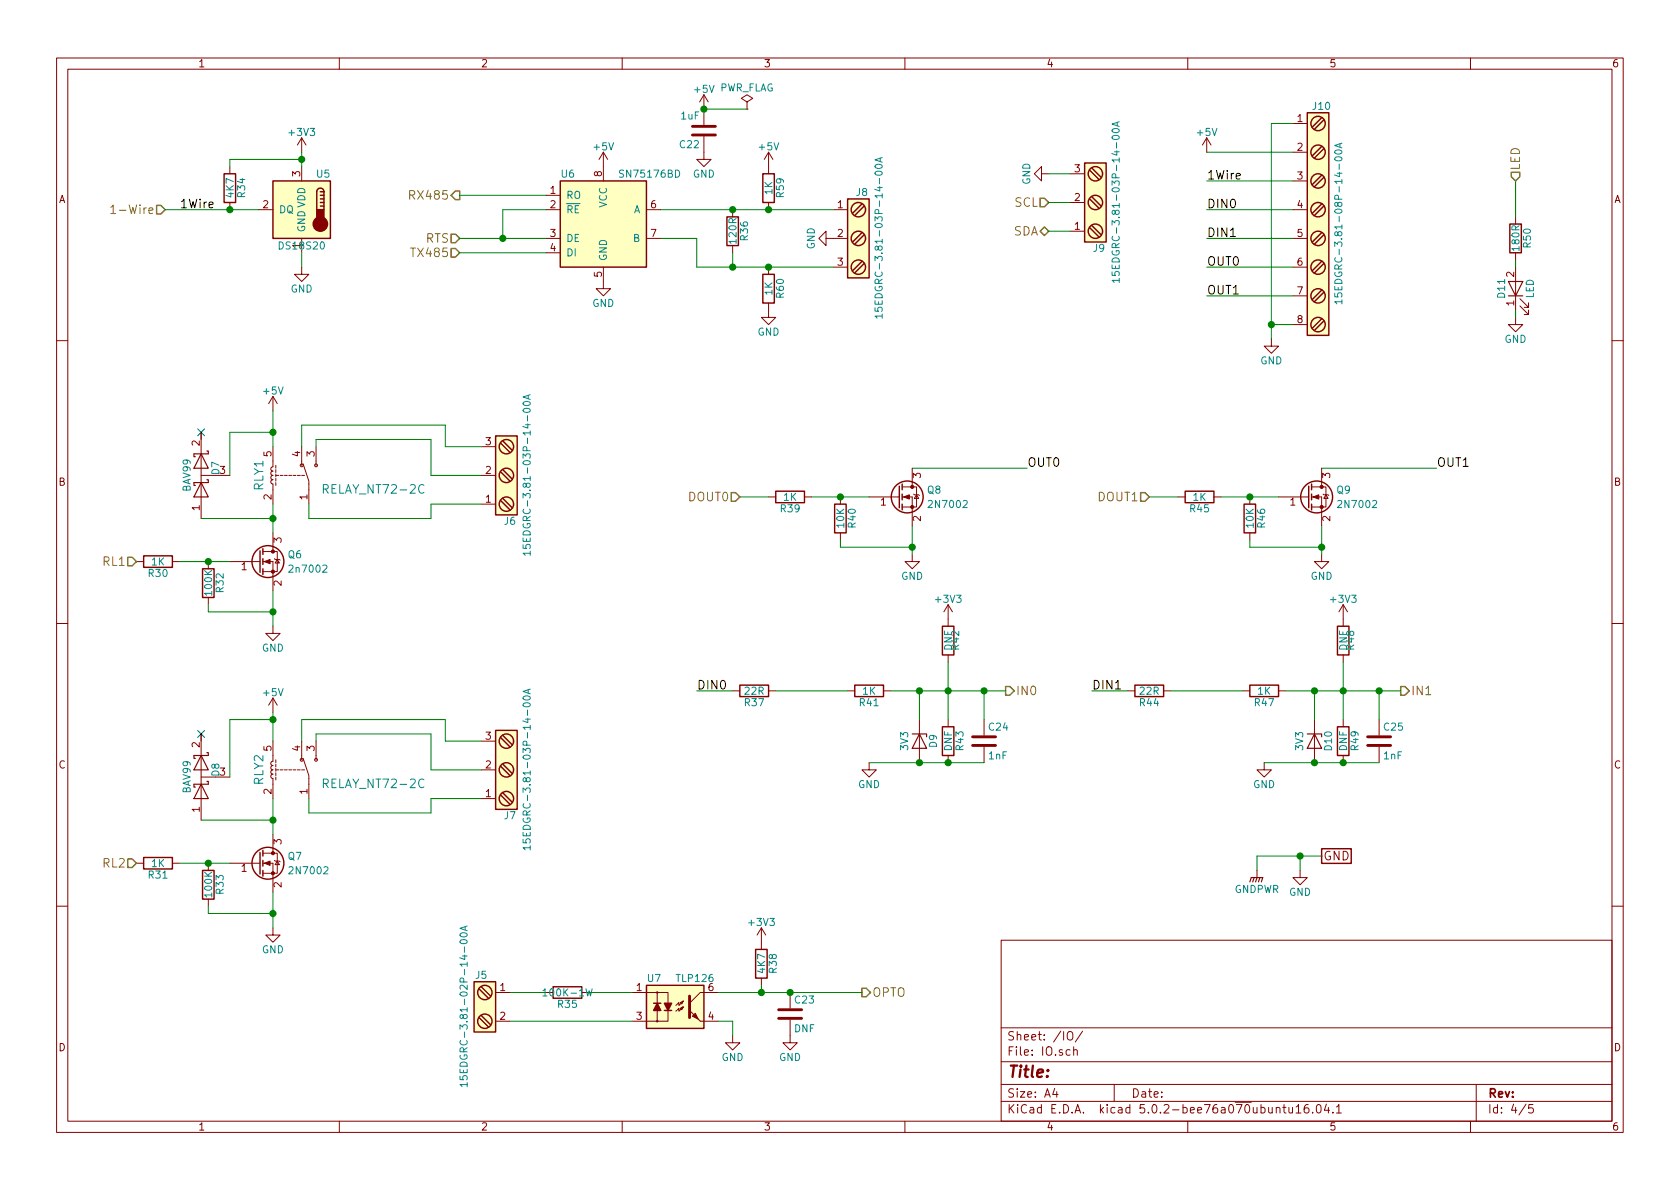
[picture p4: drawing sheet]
<svg xmlns="http://www.w3.org/2000/svg" width="297mm" height="210mm" viewBox="0 0 297 210" stroke-linecap="round" stroke-linejoin="round" font-family="sans-serif">
<g fill="none" stroke="#840000" stroke-width=".18">
<path d="M10 10.3h277v189.9h-277zM12 12.2h273v186.1h-273zM60 10.3v1.9M110 10.3v1.9M124.5 16.8v5.3M124.5 16.8l-.8 1.2M124.5 16.8l.7 1.2M132.1 18l1-.6-1-.6-1 .6 1 .6v1.3M132.1 19.3h.1M160 10.3v1.9M210 10.3v1.9M260 10.3v1.9"/>
<path d="M40.6 29.5v1.2M40.6 35.8v1.3M45.7 37.1h2.6M53.3 24.4l-.7 1.2M53.3 24.4v2.5M53.3 29.5v2.5M53.3 24.4l.8 1.2M96.5 37.1h2.6M96.5 34.5h2.6M106.7 26.9v5.1M106.7 26.9l-.8 1.3M106.7 26.9l.7 1.3"/>
<path d="M114.3 37.1h2.5M124.5 24.1v4.1h1.2l-1.2 1.3-1.3-1.3h1.3M129.5 37.1v1.2M135.9 26.9v3.8M135.9 35.8v1.3M135.9 26.9l-.8 1.3M135.9 26.9l.8 1.3M147.3 37.1h2.6M184.1 30.7v-1.2l-1.2 1.2 1.2 1.3v-1.3h1.3M189.2 35.8h2.6M189.2 30.7h2.6M213.4 24.4l-.8 1.2"/>
<path d="M213.4 24.4v2.5M213.4 24.4l.7 1.2M228.6 21.8h2.5M228.6 26.9h2.5M228.6 32h2.5M228.6 37.1h2.5M268 38.3v1.3M53.3 47.2v1.3h1.3l-1.3 1.3-1.2-1.3h1.2M53.3 42.2v2.5M96.5 42.2h2.6M96.5 44.7h2.6M106.7 47.2v3.8h1.2l-1.2 1.3-1.3-1.3h1.3"/>
<path d="M114.3 42.2h2.5M129.5 43.4v1.3M135.9 53.6v2.5h1.3l-1.3 1.3-1.3-1.3h1.3M135.9 47.2v1.3M146 42.2v-1.3l-1.2 1.3 1.2 1.2v-1.2h3.9M147.3 47.2h2.6M189.2 40.9h2.6M224.8 59.9v1.3h1.3l-1.3 1.3-1.3-1.3h1.3M228.6 42.2h2.5M228.6 47.2h2.5M228.6 52.3h2.5M228.6 57.4h2.5"/>
<path d="M268 56.1v1.3h1.2l-1.2 1.3-1.3-1.3h1.3M268 44.7v1.3M268 47.2v7.7M268.7 54.1l1.6 1.5v-.7v.7h-.8M268.7 52.8l1.6 1.6v-.8v.8h-.8M10 60.2h2M35.6 76.4v15.3M48.3 79v3.5l-.3 .1-.1 .2 .1 .4 .3 .1-.3 .1-.1 .2 .1 .4 .3 .1-.3 .1-.1 .2 .1 .3 .3 .1-.3 .1-.1 .2 .1 .4 .3 .1v3.5M48.3 70.1l-.8 1.3M48.3 70.1v2.5M48.3 70.1l.7 1.3M53.3 79v3.3"/>
<path d="M55.9 79v3.3M85.1 79h2.5M285 60.2h2M24.1 99.3h1.3M30.5 99.3h1.2M35.6 84.1h5M36.8 99.3v1.3M40.6 99.3h5.1M45.8 99.3h.2M46.5 99.3h1.8v5.1M46.5 97.5h1.8M48.3 97.5h.7v3.6h-2.5"/>
<path d="M48.3 94.2v3.3M48.5 98.8l.1 .1h.8l.1 .2M48.8 85.3v.5M48.8 84.6v.5M48.8 83.8v.5M48.8 84.1h.5M48.8 83.1v.5M48.8 82.3v.5M49 98.9l.4 .7h-.8zM49.5 84.1h.5M50.3 84.1h.5M51.1 84.1h.5"/>
<path d="M51.8 84.1h.5M52.6 84.1h.5M53.3 84.1h.5M53.6 82l1 3.1v4M85.1 89.1h2.5M85.1 84.1h2.5M135.9 87.9h1.3M142.2 87.9h1.3M148.6 87.9v1.2M148.6 94.2v1.3M153.7 87.9h5M158.8 87.9h.2"/>
<path d="M159.5 87.9h1.8v5.1M159.5 86.1h1.8M161.3 98v1.3h1.3l-1.3 1.3-1.3-1.3h1.3M161.3 86.1h.8v3.6h-2.6M161.3 82.8v3.3M161.5 87.4l.2 .1h.7l.2 .1M162.1 87.5l.3 .6h-.7zM208.3 87.9h1.2M214.6 87.9h1.3M221 87.9v1.2M221 94.2v1.3M226.1 87.9h5"/>
<path d="M231.2 87.9h.2M231.9 87.9h1.8v5.1M231.9 86.1h1.8M233.7 98v1.3h1.2l-1.2 1.3-1.3-1.3h1.3M233.7 86.1h.7v3.6h-2.5M233.7 82.8v3.3M233.9 87.4l.2 .1h.7l.1 .1M234.4 87.5l.4 .6h-.7zM10 110.3h2M36.8 105.7v1.2M48.3 110.7v1.3h1.2l-1.2 1.3-1.3-1.3h1.3M167.6 106.9v3.8"/>
<path d="M167.6 115.8v1.3M167.6 106.9l-.7 1.3M167.6 106.9l.8 1.3M237.5 106.9v3.8M237.5 115.8v1.3M237.5 106.9l-.8 1.3M237.5 106.9l.8 1.3M285 110.3h2M35.6 129.8v15.2M35.6 137.4h5M48.3 131.1v3.5l-.3 .1-.1 .2 .1 .4 .3 .1-.3 .1-.1 .2 .1 .3 .3 .1-.3 .1-.1 .2 .1 .4 .3 .1-.3 .1-.1 .2 .1 .4 .3 .1v3.5M48.3 123.4v2.6"/>
<path d="M48.3 123.4l-.8 1.3M48.3 123.4l.7 1.3M48.8 137.4v.5M48.8 136.6v.6M48.8 135.9v.5M48.8 136.1h.5M48.8 135.1v.5M48.8 134.4v.5M49.5 136.1h.5M50.3 136.1h.5M51.1 136.1h.5M51.8 136.1h.5"/>
<path d="M52.6 136.1h.5M53.3 136.1h.5M53.3 131.1v3.3M53.6 134.1l1 3.1v4M55.9 131.1v3.3M85.1 136.1h2.5M85.1 131.1h2.5M129.5 122.2h1.3M135.9 122.2h1.3M149.9 122.2h1.2M153.7 134.9v1.2h1.2l-1.2 1.3-1.3-1.3h1.3M156.2 122.2h1.3"/>
<path d="M162.6 127.2v7.7M167.6 127.2v1.3M167.6 133.6v1.3M174 127.2v2.8M174 132.1v2.8M199.4 122.2h1.3M205.7 122.2h1.3M219.7 122.2h1.3M223.5 134.9v1.2h1.3l-1.3 1.3-1.3-1.3h1.3M226.1 122.2h1.2M232.4 127.2v7.7M237.5 127.2v1.3"/>
<path d="M237.5 133.6v1.3M243.8 127.2v2.8M243.8 132.1v2.8M24.1 152.6h1.3M30.5 152.6h1.2M36.8 152.6v1.3M36.8 159v1.3M40.6 152.6h5.1M45.8 152.6h.2M46.5 152.6h1.8v5.1M46.5 150.9h1.8M48.3 150.9h.7v3.5h-2.5"/>
<path d="M48.3 147.6v3.3M48.5 152.1l.1 .2h.8l.1 .1M49 152.3l.4 .6h-.8zM85.1 141.2h2.5M222.2 153.9v1.3M229.9 153.9v1.3h1.2l-1.2 1.3-1.3-1.3h1.3M10 160.2h2M48.3 164.1v1.2h1.2l-1.2 1.3-1.3-1.3h1.3M87.6 175.5h2.6M111.8 175.5h6.3v1.9M116.2 175.5v1.9M116.2 178.7v1.9"/>
<path d="M118.1 178.7v1.9h-6.3M120.3 177.3l.5-.3-.3 .5zM120.8 177l-.8 .8v-.5l-.5 .5M120.8 178l-.3 .6-.2-.3 .5-.3-.8 .8v-.5l-.5 .5M127 175.5h-3.2l-1.9 1.9M134.6 164.1v3.8M134.6 173v1.2M134.6 164.1l-.7 1.2M134.6 164.1l.8 1.2M139.7 175.5v2.8M177 166.3h108v32h-108zM285 160.2h2"/>
<path d="M60 198.3v1.9M87.6 180.6h2.6M110 198.3v1.9M123.8 180.6h3.2M129.5 183.1v1.3h1.3l-1.3 1.3-1.2-1.3h1.2M139.7 180.3v4.1h1.3l-1.3 1.3-1.3-1.3h1.3M160 198.3v1.9M177 194.8h108M177 191.8h108M177 187.8h108M177 181.8h108M186.5 192.5l-.4 1h1"/>
<path d="M186.8 193v1M188.8 182.6a.49 .49 0 0 1 .5-.2 .49 .49 0 0 1 .4 .5v.5a.5 .5 0 0 1-.5 .5 .5 .5 0 0 1-.5-.5zM189.2 185.7l-.4-.1-.3 .3 .1 .6h.6M189.8 185.7l.3-.1 .3 .1 .1 .9M189.8 185.1v1.5M191.4 182.3l-1.3 2M197 191.8v3M210 198.3v1.9M226.8 195.8h.6M227 195.3v1.3l.4 .2M227.9 195.8v.9l.4 .1 .2-.1M228.5 195.8v1"/>
<path d="M229.2 195.8l.4-.5v1.5M229.2 196.8h.8M231.3 195.3a.62 .62 0 0 0-.7 .7l.1 .7 .2 .1 .5-.1v-.5l-.1-.2-.4-.1-.3 .3M232.1 196.7v.1M232.9 195.5l.3-.2a.94 .94 0 0 1 0 1.5l-.4-.3-.1-.6zM234.5 195.2l-.3 1.1h.9M234.9 195.8v1M235.7 196.7v.1M236.3 195.8l.4-.5v1.5M236.3 196.8h.9M260 198.3v1.9M261 191.8v6.5"/>
<path d="M269.8 195.2l-1.2 2M271 195.3h-.7v.7l.2-.1 .5 .1 .1 .2-.1 .5-.2 .1-.5-.1"/>
<circle cx="53.3" cy="82.3" r=".25"/>
<circle cx="55.9" cy="82.3" r=".25"/>
<circle cx="53.3" cy="134.4" r=".25"/>
<circle cx="55.9" cy="134.4" r=".25"/>
<circle cx="116.2" cy="175.5" r=".13"/>
<circle cx="116.2" cy="180.6" r=".13"/>
</g>
<path d="M19.6 36.7l.4-.5v1.6M19.6 37.8h.8M72.4 34.5l.8-.1 .1-.2v-.4l-.3-.1h-.6v1.5" fill="none" stroke="#848400" stroke-width=".18"/>
<g fill="none" stroke="#848400" stroke-width=".25">
<path d="M27.7 36.3h.7l.8 .8-.8 .7h-.7zM80.5 33.8h.8v1.5h-.8l-.7-.8zM183.9 35h.8l.7 .8-.7 .8h-.8zM267.2 30.5h1.5v.7l-.7 .8-.8-.8zM79.8 43.9h.7l.8 .8-.8 .8h-.7zM79.8 41.4h.7l.8 .8-.8 .7h-.7zM184.7 40.1l.7 .8-.7 .8-.8-.8zM22.6 98.5h.8l.7 .8-.7 .8h-.8zM129.3 87.1h.7l.8 .8-.8 .7h-.7zM201.7 87.1h.7l.8 .8-.8 .7h-.7zM177.8 121.4h.8l.7 .8-.7 .7h-.8zM247.6 121.4h.8l.8 .8-.8 .7h-.8z"/>
<path d="M22.6 151.9h.8l.7 .7-.7 .8h-.8zM152.4 174.7h.8l.7 .8-.7 .8h-.8z"/>
</g>
<g fill="none" stroke="#008400" stroke-width=".18">
<path d="M124.5 19.3h7.6M29.2 37.1h16.5M53.3 28.2h-12.7v1.3M53.3 26.9v2.6M81.3 34.5h15.2M96.5 37.1h-7.6v5.1M116.8 37.1h30.5M185.4 35.8h3.8M185.4 30.7h3.8M213.4 37.1h15.2M213.4 26.9h15.2M213.4 32h15.2"/>
<path d="M228.6 21.8h-3.8v38.1M268 32v6.3M53.3 44.7v2.5M81.3 42.2h15.2M81.3 44.7h15.2M116.8 42.2h6.4v5h24.1M129.5 44.7v2.5M185.4 40.9h3.8M213.4 42.2h15.2M213.4 47.2h15.2M213.4 52.3h15.2M224.8 57.4h3.8"/>
<path d="M268 46v1.2M268 54.9v1.2M48.3 76.4h-7.7v7.7M48.3 72.6v6.4M53.3 79v-3.8h25.4v3.8h6.4M55.9 79v-1.3h20.3v6.4h8.9M31.7 99.3h8.9M35.6 91.7h12.7M48.3 89.1v5.1M54.6 89.1v2.6h21.6v-2.6h8.9M130.8 87.9h5.1M143.5 87.9h10.2"/>
<path d="M148.6 95.5v1.3h12.7M161.3 93v5M161.3 82.8h20.3M203.2 87.9h5.1M215.9 87.9h10.2M221 95.5v1.3h12.7M233.7 82.8h20.3M233.7 93v5M36.8 106.9v1.3h11.5M48.3 104.4v6.3M167.6 117.1v10.1M237.5 117.1v10.1"/>
<path d="M48.3 127.2h-7.7v10.2M48.3 126v5.1M53.3 131.1v-3.9h25.4v3.9h6.4M55.9 131.1v-1.3h20.3v6.3h8.9M123.2 122.2h6.3M137.2 122.2h12.7M153.7 134.9h20.3M157.5 122.2h20.3M162.6 122.2v5M174 122.2v5M193 122.2h6.4M207 122.2h12.7"/>
<path d="M223.5 134.9h20.3M227.3 122.2h20.3M232.4 122.2v5M243.8 122.2v5M31.7 152.6h8.9M35.6 145h12.7M48.3 141.2v6.4M48.3 157.7v6.4M54.6 141.2v2.6h21.6v-2.6h8.9M229.9 151.4v2.5M233.7 151.4h-11.5v2.5M36.8 160.3v1.2h11.5"/>
<path d="M90.2 175.5h6.3M104.1 175.5h7.7M127 175.5h25.4M134.6 174.2v1.3M90.2 180.6h21.6M127 180.6h2.5v2.5"/>
</g>
<g fill="none" stroke="#840000" stroke-width=".25">
<path d="M231.1 19.9h3.8v39.4h-3.8zM39.6 30.7h2.1v5.1h-2.1zM48.3 32h10.1v10.2h-10.1zM56.6 36.4h.7M56.6 35.8h.7M56.6 35.2h.7M56.6 34.5h.7M56.6 33.9h.7M57.3 33.9a.63 .63 0 0 0-.7-.6 .63 .63 0 0 0-.6 .6v3.2M57.3 33.9v3.2M99.1 32h15.2v15.2h-15.2zM128.5 38.3h2.1v5.1h-2.1z"/>
<path d="M134.9 30.7h2v5.1h-2zM149.9 35.2h3.8v13.9h-3.8zM152.4 36.1l-1.7 1.6M152.8 36.4l-1.7 1.7M191.8 28.8h3.8v14h-3.8zM192.7 30.1l1.6 1.6M192.7 35.2l1.6 1.6M193 34.8l1.7 1.6M193 29.7l1.7 1.7M193 39.9l1.7 1.6M233.7 31l-1.7 1.6M233.7 20.8l-1.7 1.7"/>
<path d="M233.7 36.1l-1.7 1.6M233.7 25.9l-1.7 1.7M234.1 36.4l-1.7 1.7M234.1 26.3l-1.7 1.6M234.1 31.4l-1.7 1.6M234.1 21.2l-1.7 1.7M267 39.6h2v5.1h-2zM134.9 48.5h2v5.1h-2zM152.4 46.2l-1.7 1.7M152.4 41.1l-1.7 1.7M152.8 41.5l-1.7 1.7M152.8 46.6l-1.7 1.7"/>
<path d="M192.7 40.3l1.6 1.6M233.7 51.3l-1.7 1.7M233.7 41.1l-1.7 1.7M233.7 56.4l-1.7 1.6M233.7 46.2l-1.7 1.7M234.1 56.8l-1.7 1.6M234.1 46.6l-1.7 1.7M234.1 51.7l-1.7 1.6M234.1 41.5l-1.7 1.7M87.6 77.1h3.8v14h-3.8zM88.5 78.4l1.7 1.6M88.9 78l1.7 1.6"/>
<path d="M25.4 98.3h5.1v2h-5.1zM46 97.4v3.8M46.5 97v1M46.5 98.8v1M88.5 88.5l1.7 1.7M88.5 83.4l1.7 1.7M88.9 83.1l1.7 1.6M88.9 88.1l1.7 1.7M137.2 86.9h5v2h-5zM147.6 89.1h2v5.1h-2zM159 86v3.8M159.5 85.6v1"/>
<path d="M159.5 87.4v1M159.5 89.1v1.1M209.5 86.9h5.1v2h-5.1zM220 89.1h2v5.1h-2zM231.4 86v3.8M231.9 85.6v1M231.9 87.4v1M231.9 89.1v1.1M35.8 100.6h2v5.1h-2zM46.5 100.6v1M166.6 110.7h2.1v5.1h-2.1zM236.5 110.7h2v5.1h-2z"/>
<path d="M87.6 129.2h3.8v13.9h-3.8zM88.5 130.4l1.7 1.7M88.5 135.5l1.7 1.7M88.9 135.1l1.7 1.7M88.9 130l1.7 1.7M130.8 121.2h5.1v2h-5.1zM151.1 121.2h5.1v2h-5.1zM166.6 128.5h2.1v5.1h-2.1zM200.7 121.2h5v2h-5zM221 121.2h5.1v2h-5.1zM236.5 128.5h2v5.1h-2zM25.4 151.6h5.1v2.1h-5.1z"/>
<path d="M35.8 153.9h2v5.1h-2zM46 150.7v3.9M46.5 150.4v1M46.5 152.1v1.1M46.5 153.9v1M88.5 140.6l1.7 1.6M88.9 140.2l1.7 1.7M233.7 150.1h5.2v2.6h-5.2zM83.8 173.6h3.8v8.9h-3.8zM84.7 180l1.7 1.6M84.7 174.9l1.7 1.6M85.1 174.5l1.6 1.6"/>
<path d="M85.1 179.6l1.6 1.6M97.8 174.5h5.1v2h-5.1zM114.3 174.2h10.2v7.7h-10.2zM115.6 177.4h1.2M117.5 178.7h1.2M133.6 167.9h2v5.1h-2z"/>
<circle cx="151.8" cy="37.1" r="1.27"/>
<circle cx="193.7" cy="35.8" r="1.27"/>
<circle cx="193.7" cy="30.7" r="1.27"/>
<circle cx="233" cy="26.9" r="1.27"/>
<circle cx="233" cy="21.8" r="1.27"/>
<circle cx="233" cy="32" r="1.27"/>
<circle cx="233" cy="37.1" r="1.27"/>
<circle cx="151.8" cy="47.2" r="1.27"/>
<circle cx="151.8" cy="42.2" r="1.27"/>
<circle cx="193.7" cy="40.9" r="1.27"/>
<circle cx="233" cy="52.3" r="1.27"/>
<circle cx="233" cy="47.2" r="1.27"/>
<circle cx="233" cy="42.2" r="1.27"/>
<circle cx="233" cy="57.4" r="1.27"/>
<circle cx="89.5" cy="79" r="1.27"/>
<circle cx="47.4" cy="99.3" r="2.82"/>
<circle cx="89.5" cy="89.1" r="1.27"/>
<circle cx="89.5" cy="84.1" r="1.27"/>
<circle cx="160.4" cy="87.9" r="2.82"/>
<circle cx="232.8" cy="87.9" r="2.82"/>
<circle cx="89.5" cy="136.1" r="1.27"/>
<circle cx="89.5" cy="131.1" r="1.27"/>
<circle cx="47.4" cy="152.6" r="2.82"/>
<circle cx="89.5" cy="141.2" r="1.27"/>
<circle cx="85.7" cy="175.5" r="1.27"/>
<circle cx="85.7" cy="180.6" r="1.27"/>
</g>
<g fill="#008400" stroke="#008400" stroke-width=".25">
<circle cx="40.6" cy="37.1" r=".51"/>
<circle cx="48.3" cy="108.2" r=".51"/>
<circle cx="36.8" cy="99.3" r=".51"/>
<circle cx="48.3" cy="161.5" r=".51"/>
<circle cx="36.8" cy="152.6" r=".51"/>
<circle cx="48.3" cy="145" r=".51"/>
<circle cx="167.6" cy="122.2" r=".51"/>
<circle cx="162.6" cy="122.2" r=".51"/>
<circle cx="174" cy="122.2" r=".51"/>
<circle cx="237.5" cy="122.2" r=".51"/>
<circle cx="232.4" cy="122.2" r=".51"/>
<circle cx="243.8" cy="122.2" r=".51"/>
<circle cx="162.6" cy="134.9" r=".51"/>
<circle cx="167.6" cy="134.9" r=".51"/>
<circle cx="232.4" cy="134.9" r=".51"/>
<circle cx="237.5" cy="134.9" r=".51"/>
<circle cx="134.6" cy="175.5" r=".51"/>
<circle cx="139.7" cy="175.5" r=".51"/>
<circle cx="148.6" cy="87.9" r=".51"/>
<circle cx="161.3" cy="96.8" r=".51"/>
<circle cx="221" cy="87.9" r=".51"/>
<circle cx="233.7" cy="96.8" r=".51"/>
<circle cx="224.8" cy="57.4" r=".51"/>
<circle cx="48.3" cy="127.2" r=".51"/>
<circle cx="48.3" cy="76.4" r=".51"/>
<circle cx="48.3" cy="91.7" r=".51"/>
<circle cx="88.9" cy="42.2" r=".51"/>
<circle cx="129.5" cy="37.1" r=".51"/>
<circle cx="129.5" cy="47.2" r=".51"/>
<circle cx="124.5" cy="19.3" r=".51"/>
<circle cx="53.3" cy="28.2" r=".51"/>
<circle cx="229.9" cy="151.4" r=".51"/>
<circle cx="135.9" cy="37.1" r=".51"/>
<circle cx="135.9" cy="47.2" r=".51"/>
</g>
<g fill="#ffffc2" stroke="#ffffc2" stroke-width=".18">
<path d="M87.6 77.1h3.8v14h-3.8z"/>
<path d="M87.6 129.2h3.8v13.9h-3.8z"/>
<path d="M114.3 174.2h10.2v7.7h-10.2z"/>
<path d="M231.1 19.9h3.8v39.4h-3.8z"/>
<path d="M83.8 173.6h3.8v8.9h-3.8z"/>
<path d="M191.8 28.8h3.8v14h-3.8z"/>
<path d="M99.1 32h15.2v15.2h-15.2z"/>
<path d="M149.9 35.2h3.8v13.9h-3.8z"/>
<path d="M48.3 32h10.1v10.2h-10.1z"/>
</g>
<g fill="none" stroke="#008484" stroke-width=".18">
<path d="M154.8 30.4a.83 .83 0 0 1 1.2 .2 .69 .69 0 0 1-.7 .4 .69 .69 0 0 1-.6-.4zM154.8 29.2a.83 .83 0 0 1 1.2 .2 .67 .67 0 0 1-.7 .4 .67 .67 0 0 1-.6-.4zM155.6 28v.6M156 27.9l-1.3 .4 1.3 .4M196.7 22.9a.83 .83 0 0 1 1.2 .1 .67 .67 0 0 1-.6 .5 .67 .67 0 0 1-.7-.5zM196.7 24.1a.66 .66 0 0 1 .7-.2 .66 .66 0 0 1 .5 .5 .74 .74 0 0 1-1.3-.1zM197.5 21.6v.6M197.9 21.5l-1.3 .4 1.3 .5M236.1 27.9a.83 .83 0 0 1 1.2 .1 .69 .69 0 0 1-.7 .5 .69 .69 0 0 1-.6-.5zM236.1 26.7a.83 .83 0 0 1 1.2 .1 .67 .67 0 0 1-.7 .5 .67 .67 0 0 1-.6-.5zM236.9 25.4v.6M237.3 25.3l-1.3 .4 1.3 .5"/>
<path d="M154.7 54.4v.6l.6 .1-.1-.5 .2-.3h.4l.2 .3-.1 .5M156 55.9h-1.3l.4 .4M156 55.5v.8M196.6 48.1v.6h.6l-.1-.4 .3-.3h.3l.2 .3-.1 .4M197.9 49.6h-1.3l.4 .4M197.9 49.2v.8M236 51.9v.6h.6l-.1-.5 .2-.2h.3l.3 .2-.2 .5M237.3 53.4h-1.3l.3 .3M237.3 53v.7M92.6 72.4a.83 .83 0 0 1 1.2 .1 .69 .69 0 0 1-.7 .4 .69 .69 0 0 1-.6-.4zM92.6 71.2a.83 .83 0 0 1 1.2 .1 .67 .67 0 0 1-.7 .4 .67 .67 0 0 1-.6-.4zM93.4 69.9v.6"/>
<path d="M93.8 69.8l-1.3 .4 1.3 .4M92.5 96.3v.6l.6 .1-.1-.5 .2-.2h.3l.3 .2-.2 .5M93.8 97.8h-1.3l.3 .4M93.8 97.5v.7M92.6 124.5a.83 .83 0 0 1 1.2 .1 .69 .69 0 0 1-.7 .4 .69 .69 0 0 1-.6-.4zM92.6 123.2a.83 .83 0 0 1 1.2 .2 .67 .67 0 0 1-.7 .4 .67 .67 0 0 1-.6-.4zM93.4 122v.6M93.8 121.9l-1.3 .4 1.3 .4M92.5 148.4v.6l.6 .1-.1-.5 .2-.3h.3l.3 .3-.2 .5M93.8 149.9h-1.3l.3 .4M93.8 149.5v.8M81.4 166.3a.83 .83 0 0 1 1.2 .2 .69 .69 0 0 1-.6 .4 .69 .69 0 0 1-.7-.4z"/>
<path d="M81.4 165.1a.83 .83 0 0 1 1.2 .1 .67 .67 0 0 1-.6 .5 .67 .67 0 0 1-.7-.5zM82.2 163.8v.7M82.6 163.7l-1.3 .5 1.3 .4M96 175.2l.4-.4v1.3M96 176.1h.7M103.6 174.8l.3 1.3 .3-.9 .2 .9 .3-1.3M81.3 190.3v.6l.6 .1-.1-.5 .3-.3h.3l.2 .3-.1 .5M82.6 191.8h-1.3l.4 .4M82.6 191.4v.8"/>
</g>
<g fill="none" stroke="#840000" stroke-width=".2">
<path d="M266.7 49.8h2.5l-1.2 2.5zM266.7 52.3h2.5M36.6 79.8h.2v.5h-2.5v.5h.2M35.6 85.3l1.2 2.6h-2.5zM35.6 80.3l1.2 2.5h-2.5zM36.6 84.8h.2v.5h-2.5v.5h.2M35.6 138.7l1.2 2.5h-2.5zM35.6 133.6l1.2 2.5h-2.5zM36.6 138.2h.2v.5h-2.5v.5h.2M36.6 133.1h.2v.5h-2.5v.5h.2M161.3 129.8h2.5v.5M162.6 129.8l1.2 2.5h-2.5z"/>
<path d="M231.1 129.8h2.6v.5M232.4 129.8l1.3 2.5h-2.6zM221 156l.2-.8h2.1l-.3 .8M221.7 155.2l-.2 .8M222.2 155.2l-.2 .8M222.8 155.2l-.3 .8"/>
</g>
<path d="M122.4 22.3h4.1M122.4 23.9h4.1M172 131.8h4M172 130.3h4M241.8 131.8h4.1M241.8 130.3h4.1M121.9 176.1v3.9M137.7 178.6h4M137.7 180.1h4" fill="none" stroke="#840000" stroke-width=".51"/>
<g fill="#840000" stroke="#840000" stroke-width=".18">
<path d="M121.9 178.7l1.9 1.9z"/>
<path d="M122.4 179.7l.5-.5 .5 1z"/>
<path d="M46.7 99.3l1.1-.4v.8z"/>
<path d="M46.7 152.6l1.1-.3v.7z"/>
<path d="M159.8 87.9l1-.4v.8z"/>
<path d="M232.2 87.9l1-.4v.8z"/>
<circle cx="48.3" cy="101.1" r=".28"/>
<circle cx="48.3" cy="97.5" r=".28"/>
<circle cx="48.3" cy="154.4" r=".28"/>
<circle cx="48.3" cy="150.9" r=".28"/>
<circle cx="161.3" cy="89.7" r=".28"/>
<circle cx="161.3" cy="86.1" r=".28"/>
<circle cx="233.7" cy="89.7" r=".28"/>
<circle cx="233.7" cy="86.1" r=".28"/>
</g>
<g fill="#840000" stroke="#840000" stroke-width=".25">
<path d="M116.2 177.4l.6 1.3h-1.2z"/>
<path d="M117.5 177.4h1.2l-.6 1.3z"/>
<path d="M56 37.1h1.3v1.9h-1.3z"/>
<circle cx="56.6" cy="39.6" r="1.27"/>
</g>
<path d="M35 75.8l1.2 1.3M36.2 75.8l-1.2 1.3M35 129.2l1.2 1.2M36.2 129.2l-1.2 1.2" fill="none" stroke="#000084" stroke-width=".18"/>
<text font-size="2.8" fill="#840000" x="178" y="190.5">Title:</text>
<g font-size="2.1" fill="#848400">
<text x="73" y="35.3">RX485</text>
<text x="268.7" y="30.2" transform="rotate(-90 268.7 30.2)">LED</text>
<text x="21" y="37.8">1-Wire</text>
<text x="179.2" y="41.7">SDA</text>
<text x="179.4" y="36.6">SCL</text>
<text x="73.3" y="45.5">TX485</text>
<text x="75.3" y="42.9">RTS</text>
<text x="121.8" y="88.6">DOUT0</text>
<text x="194.2" y="88.6">DOUT1</text>
<text x="18.3" y="100.1">RL1</text>
<text x="179.6" y="122.9">IN0</text>
<text x="249.4" y="122.9">IN1</text>
<text x="18.3" y="153.4">RL2</text>
<text x="154.2" y="176.3">OPTO</text>
</g>
<g font-size="2.1">
<text x="213.4" y="31.7">1Wire</text>
<text x="31.7" y="36.8">1Wire</text>
<text x="213.4" y="36.8">DIN0</text>
<text x="213.4" y="41.9">DIN1</text>
<text x="213.4" y="47">OUT0</text>
<text x="213.4" y="52.1">OUT1</text>
<text x="181.6" y="82.5">OUT0</text>
<text x="254" y="82.5">OUT1</text>
<text x="123.2" y="121.9">DIN0</text>
<text x="193" y="121.9">DIN1</text>
</g>
<g font-size="2.1" fill="#008484">
<text x="46.6" y="86.8" transform="rotate(-90 46.6 86.8)">RLY1</text>
<text x="57.6" y="87.3">RELAY_NT72-2C</text>
<text x="46.6" y="138.8" transform="rotate(-90 46.6 138.8)">RLY2</text>
<text x="57.6" y="139.4">RELAY_NT72-2C</text>
</g>
<g font-size="2.1" fill="#840000">
<text x="233.9" y="152.1">GND</text>
<text x="178" y="184">Sheet: /IO/</text>
<text x="178" y="186.7">File: IO.sch</text>
<text x="178" y="196.9">KiCad E.D.A. kicad 5.0.2-bee76a070ubuntu16.04.1</text>
<text x="178" y="194.1">Size: A4</text>
<text x="200" y="194.1">Date:</text>
<text x="263" y="194.1">Rev:</text>
<text x="263" y="196.9">Id: 4/5</text>
</g>
<g font-size="1.8" fill="#840000">
<text x="35" y="11.9">1</text>
<text x="85" y="11.9">2</text>
<text x="135" y="11.9">3</text>
<text x="185" y="11.9">4</text>
<text x="235" y="11.9">5</text>
<text x="285" y="11.9">6</text>
<text x="229.4" y="21.6">1</text>
<text x="229.4" y="26.7">2</text>
<text x="10.4" y="35.9">A</text>
<text x="53.1" y="31.2" transform="rotate(-90 53.1 31.2)">3</text>
<text x="97.3" y="34.3">1</text>
<text x="106.4" y="31.2" transform="rotate(-90 106.4 31.2)">8</text>
<text x="190" y="35.6">2</text>
<text x="190" y="30.5">3</text>
<text x="229.4" y="31.7">3</text>
<text x="285.4" y="35.9">A</text>
<text x="46.5" y="36.8">2</text>
<text x="97.3" y="36.8">2</text>
<text x="97.3" y="41.9">3</text>
<text x="115.1" y="36.8">6</text>
<text x="115.1" y="41.9">7</text>
<text x="148.1" y="36.8">1</text>
<text x="148.1" y="41.9">2</text>
<text x="190" y="40.6">1</text>
<text x="229.4" y="36.8">4</text>
<text x="229.4" y="41.9">5</text>
<text x="97.3" y="44.4">4</text>
<text x="148.1" y="47">3</text>
<text x="229.4" y="47">6</text>
<text x="106.4" y="49" transform="rotate(-90 106.4 49)">5</text>
<text x="229.4" y="52.1">7</text>
<text x="267.7" y="49" transform="rotate(-90 267.7 49)">2</text>
<text x="229.4" y="57.1">8</text>
<text x="267.7" y="54.1" transform="rotate(-90 267.7 54.1)">1</text>
<text x="35.3" y="78.8" transform="rotate(-90 35.3 78.8)">2</text>
<text x="38.9" y="83.8">3</text>
<text x="48" y="80.7" transform="rotate(-90 48 80.7)">5</text>
<text x="53.1" y="80.7" transform="rotate(-90 53.1 80.7)">4</text>
<text x="55.6" y="80.7" transform="rotate(-90 55.6 80.7)">3</text>
<text x="85.9" y="83.8">2</text>
<text x="85.9" y="78.7">3</text>
<text x="10.4" y="85.9">B</text>
<text x="48" y="88.4" transform="rotate(-90 48 88.4)">2</text>
<text x="54.4" y="88.4" transform="rotate(-90 54.4 88.4)">1</text>
<text x="85.9" y="88.9">1</text>
<text x="155.7" y="89.4">1</text>
<text x="162.8" y="84.6" transform="rotate(-90 162.8 84.6)">3</text>
<text x="228.1" y="89.4">1</text>
<text x="235.2" y="84.6" transform="rotate(-90 235.2 84.6)">3</text>
<text x="285.4" y="85.9">B</text>
<text x="35.3" y="90.3" transform="rotate(-90 35.3 90.3)">1</text>
<text x="49.8" y="96" transform="rotate(-90 49.8 96)">3</text>
<text x="162.8" y="92.2" transform="rotate(-90 162.8 92.2)">2</text>
<text x="235.2" y="92.2" transform="rotate(-90 235.2 92.2)">2</text>
<text x="42.7" y="100.8">1</text>
<text x="49.8" y="103.6" transform="rotate(-90 49.8 103.6)">2</text>
<text x="85.9" y="130.8">3</text>
<text x="10.4" y="135.9">C</text>
<text x="35.3" y="132.2" transform="rotate(-90 35.3 132.2)">2</text>
<text x="38.9" y="137.2">3</text>
<text x="48" y="132.8" transform="rotate(-90 48 132.8)">5</text>
<text x="53.1" y="132.8" transform="rotate(-90 53.1 132.8)">4</text>
<text x="55.6" y="132.8" transform="rotate(-90 55.6 132.8)">3</text>
<text x="85.9" y="135.9">2</text>
<text x="285.4" y="135.9">C</text>
<text x="35.3" y="143.6" transform="rotate(-90 35.3 143.6)">1</text>
<text x="48" y="140.4" transform="rotate(-90 48 140.4)">2</text>
<text x="54.4" y="140.4" transform="rotate(-90 54.4 140.4)">1</text>
<text x="85.9" y="141">1</text>
<text x="49.8" y="149.3" transform="rotate(-90 49.8 149.3)">3</text>
<text x="42.7" y="154.2">1</text>
<text x="49.8" y="156.9" transform="rotate(-90 49.8 156.9)">2</text>
<text x="88.4" y="175.3">1</text>
<text x="112.5" y="175.3">1</text>
<text x="125.2" y="175.3">6</text>
<text x="10.4" y="185.9">D</text>
<text x="88.4" y="180.3">2</text>
<text x="112.5" y="180.3">3</text>
<text x="125.2" y="180.3">4</text>
<text x="285.4" y="185.9">D</text>
<text x="35" y="199.9">1</text>
<text x="85" y="199.9">2</text>
<text x="135" y="199.9">3</text>
<text x="185" y="199.9">4</text>
<text x="235" y="199.9">5</text>
<text x="285" y="199.9">6</text>
</g>
<g font-size="1.8" fill="#008484">
<text x="122.9" y="16.4">+5V PWR_FLAG</text>
<text x="120.4" y="21.1">1uF</text>
<text x="232.2" y="19.4">J10</text>
<text x="51.3" y="24">+3V3</text>
<text x="105.1" y="26.6">+5V</text>
<text x="120.3" y="26.2">C22</text>
<text x="134.3" y="26.6">+5V</text>
<text x="211.8" y="24">+5V</text>
<text x="41.3" y="34.9" transform="rotate(-90 41.3 34.9)">4K7</text>
<text x="43.4" y="34.9" transform="rotate(-90 43.4 34.9)">R34</text>
<text x="56" y="31.4">U5</text>
<text x="99.3" y="31.4">U6</text>
<text x="100.1" y="35.2">RO</text>
<text x="109.9" y="31.4">SN75176BD</text>
<text x="122.5" y="31.4">GND</text>
<text x="136.6" y="34.4" transform="rotate(-90 136.6 34.4)">1K</text>
<text x="138.6" y="34.9" transform="rotate(-90 138.6 34.9)">R59</text>
<text x="151.4" y="34.7">J8</text>
<text x="182.2" y="32.7" transform="rotate(-90 182.2 32.7)">GND</text>
<text x="49.3" y="37.7">DQ</text>
<text x="54" y="41.1" transform="rotate(-90 54 41.1)">GND VDD</text>
<text x="100.1" y="37.7">RE</text>
<text x="107.3" y="36.7" transform="rotate(-90 107.3 36.7)">VCC</text>
<text x="112" y="37.7">A</text>
<text x="49.6" y="44.1">DS18S20</text>
<text x="53.1" y="43.9" transform="rotate(-90 53.1 43.9)">1</text>
<text x="100.1" y="42.8">DE</text>
<text x="100.1" y="45.3">DI</text>
<text x="107.3" y="46.2" transform="rotate(-90 107.3 46.2)">GND</text>
<text x="112" y="42.8">B</text>
<text x="130.2" y="43" transform="rotate(-90 130.2 43)">120R</text>
<text x="132.3" y="42.5" transform="rotate(-90 132.3 42.5)">R36</text>
<text x="144.1" y="44.1" transform="rotate(-90 144.1 44.1)">GND</text>
<text x="193.3" y="44.5">J9</text>
<text x="198" y="47.1" transform="rotate(-90 198 47.1)">15EDGRC-3.81-03P-14-00A</text>
<text x="268.7" y="44.2" transform="rotate(-90 268.7 44.2)">180R</text>
<text x="270.7" y="43.8" transform="rotate(-90 270.7 43.8)">R50</text>
<text x="51.4" y="51.7">GND</text>
<text x="136.6" y="52.2" transform="rotate(-90 136.6 52.2)">1K</text>
<text x="138.6" y="52.6" transform="rotate(-90 138.6 52.6)">R60</text>
<text x="156.1" y="53.4" transform="rotate(-90 156.1 53.4)">15EDGRC-3.81-03P-14-00A</text>
<text x="237.3" y="50.8" transform="rotate(-90 237.3 50.8)">15EDGRC-3.81-08P-14-00A</text>
<text x="266.1" y="52.6" transform="rotate(-90 266.1 52.6)">D11</text>
<text x="271.2" y="52.8" transform="rotate(-90 271.2 52.8)">LED</text>
<text x="104.7" y="54.3">GND</text>
<text x="133.9" y="59.4">GND</text>
<text x="222.8" y="64.4">GND</text>
<text x="266" y="60.6">GND</text>
<text x="46.7" y="69.8">+5V</text>
<text x="38.8" y="83.9" transform="rotate(-90 38.8 83.9)">D7</text>
<text x="33.7" y="86.9" transform="rotate(-90 33.7 86.9)">BAV99</text>
<text x="138.6" y="88.6">1K</text>
<text x="164" y="87.3">Q8</text>
<text x="164.5" y="89.8">2N7002</text>
<text x="211" y="88.6">1K</text>
<text x="236.4" y="87.3">Q9</text>
<text x="236.9" y="89.8">2N7002</text>
<text x="89.2" y="92.8">J6</text>
<text x="93.8" y="95.3" transform="rotate(-90 93.8 95.3)">15EDGRC-3.81-03P-14-00A</text>
<text x="138.1" y="90.6">R39</text>
<text x="149.3" y="93.3" transform="rotate(-90 149.3 93.3)">10K</text>
<text x="151.3" y="93.3" transform="rotate(-90 151.3 93.3)">R40</text>
<text x="210.5" y="90.6">R45</text>
<text x="221.7" y="93.3" transform="rotate(-90 221.7 93.3)">10K</text>
<text x="223.7" y="93.3" transform="rotate(-90 223.7 93.3)">R46</text>
<text x="26.8" y="100">1K</text>
<text x="51" y="98.7">Q6</text>
<text x="51.5" y="101.3">2n7002</text>
<text x="26.3" y="102">R30</text>
<text x="37.5" y="105.2" transform="rotate(-90 37.5 105.2)">100K</text>
<text x="39.5" y="104.7" transform="rotate(-90 39.5 104.7)">R32</text>
<text x="159.3" y="102.5">GND</text>
<text x="165.6" y="106.6">+3V3</text>
<text x="231.7" y="102.5">GND</text>
<text x="235.4" y="106.6">+3V3</text>
<text x="46.3" y="115.2">GND</text>
<text x="168.3" y="115.1" transform="rotate(-90 168.3 115.1)">DNF</text>
<text x="169.6" y="114.9" transform="rotate(-90 169.6 114.9)">R42</text>
<text x="238.2" y="115.1" transform="rotate(-90 238.2 115.1)">DNF</text>
<text x="239.4" y="114.9" transform="rotate(-90 239.4 114.9)">R48</text>
<text x="46.7" y="123.1">+5V</text>
<text x="131.7" y="124.9">R37</text>
<text x="131.7" y="122.9">22R</text>
<text x="152" y="124.9">R41</text>
<text x="152.6" y="122.9">1K</text>
<text x="201.6" y="124.9">R44</text>
<text x="201.6" y="122.9">22R</text>
<text x="221.9" y="124.9">R47</text>
<text x="222.4" y="122.9">1K</text>
<text x="174.9" y="129.2">C24</text>
<text x="244.8" y="129.2">C25</text>
<text x="38.8" y="137.3" transform="rotate(-90 38.8 137.3)">D8</text>
<text x="160.6" y="132.6" transform="rotate(-90 160.6 132.6)">3V3</text>
<text x="165.7" y="132.2" transform="rotate(-90 165.7 132.2)">D9</text>
<text x="168.3" y="132.8" transform="rotate(-90 168.3 132.8)">DNF</text>
<text x="170.4" y="132.7" transform="rotate(-90 170.4 132.7)">R43</text>
<text x="174.9" y="134.3">1nF</text>
<text x="230.4" y="132.6" transform="rotate(-90 230.4 132.6)">3V3</text>
<text x="235.5" y="132.7" transform="rotate(-90 235.5 132.7)">D10</text>
<text x="238.2" y="132.8" transform="rotate(-90 238.2 132.8)">DNF</text>
<text x="240.2" y="132.7" transform="rotate(-90 240.2 132.7)">R49</text>
<text x="244.7" y="134.3">1nF</text>
<text x="33.7" y="140.2" transform="rotate(-90 33.7 140.2)">BAV99</text>
<text x="151.7" y="139.4">GND</text>
<text x="221.6" y="139.4">GND</text>
<text x="89.2" y="144.9">J7</text>
<text x="93.8" y="147.4" transform="rotate(-90 93.8 147.4)">15EDGRC-3.81-03P-14-00A</text>
<text x="26.3" y="155.4">R31</text>
<text x="26.8" y="153.3">1K</text>
<text x="51" y="152.1">Q7</text>
<text x="51.5" y="154.6">2N7002</text>
<text x="37.5" y="158.5" transform="rotate(-90 37.5 158.5)">100K</text>
<text x="39.5" y="158.1" transform="rotate(-90 39.5 158.1)">R33</text>
<text x="218.2" y="157.9">GNDPWR</text>
<text x="227.9" y="158.4">GND</text>
<text x="132.5" y="163.7">+3V3</text>
<text x="46.3" y="168.6">GND</text>
<text x="84.1" y="173.1">J5</text>
<text x="114.5" y="173.7">U7</text>
<text x="119.7" y="173.7">TLP126</text>
<text x="135.3" y="172" transform="rotate(-90 135.3 172)">4K7</text>
<text x="137.3" y="172" transform="rotate(-90 137.3 172)">R38</text>
<text x="96.6" y="176.2">100K-1W</text>
<text x="98.7" y="178.2">R35</text>
<text x="140.6" y="177.5">C23</text>
<text x="140.4" y="182.5">DNF</text>
<text x="82.7" y="189.3" transform="rotate(-90 82.7 189.3)">15EDGRC-3.81-02P-14-00A</text>
<text x="127.6" y="187.6">GND</text>
<text x="137.7" y="187.6">GND</text>
</g>
</svg>
